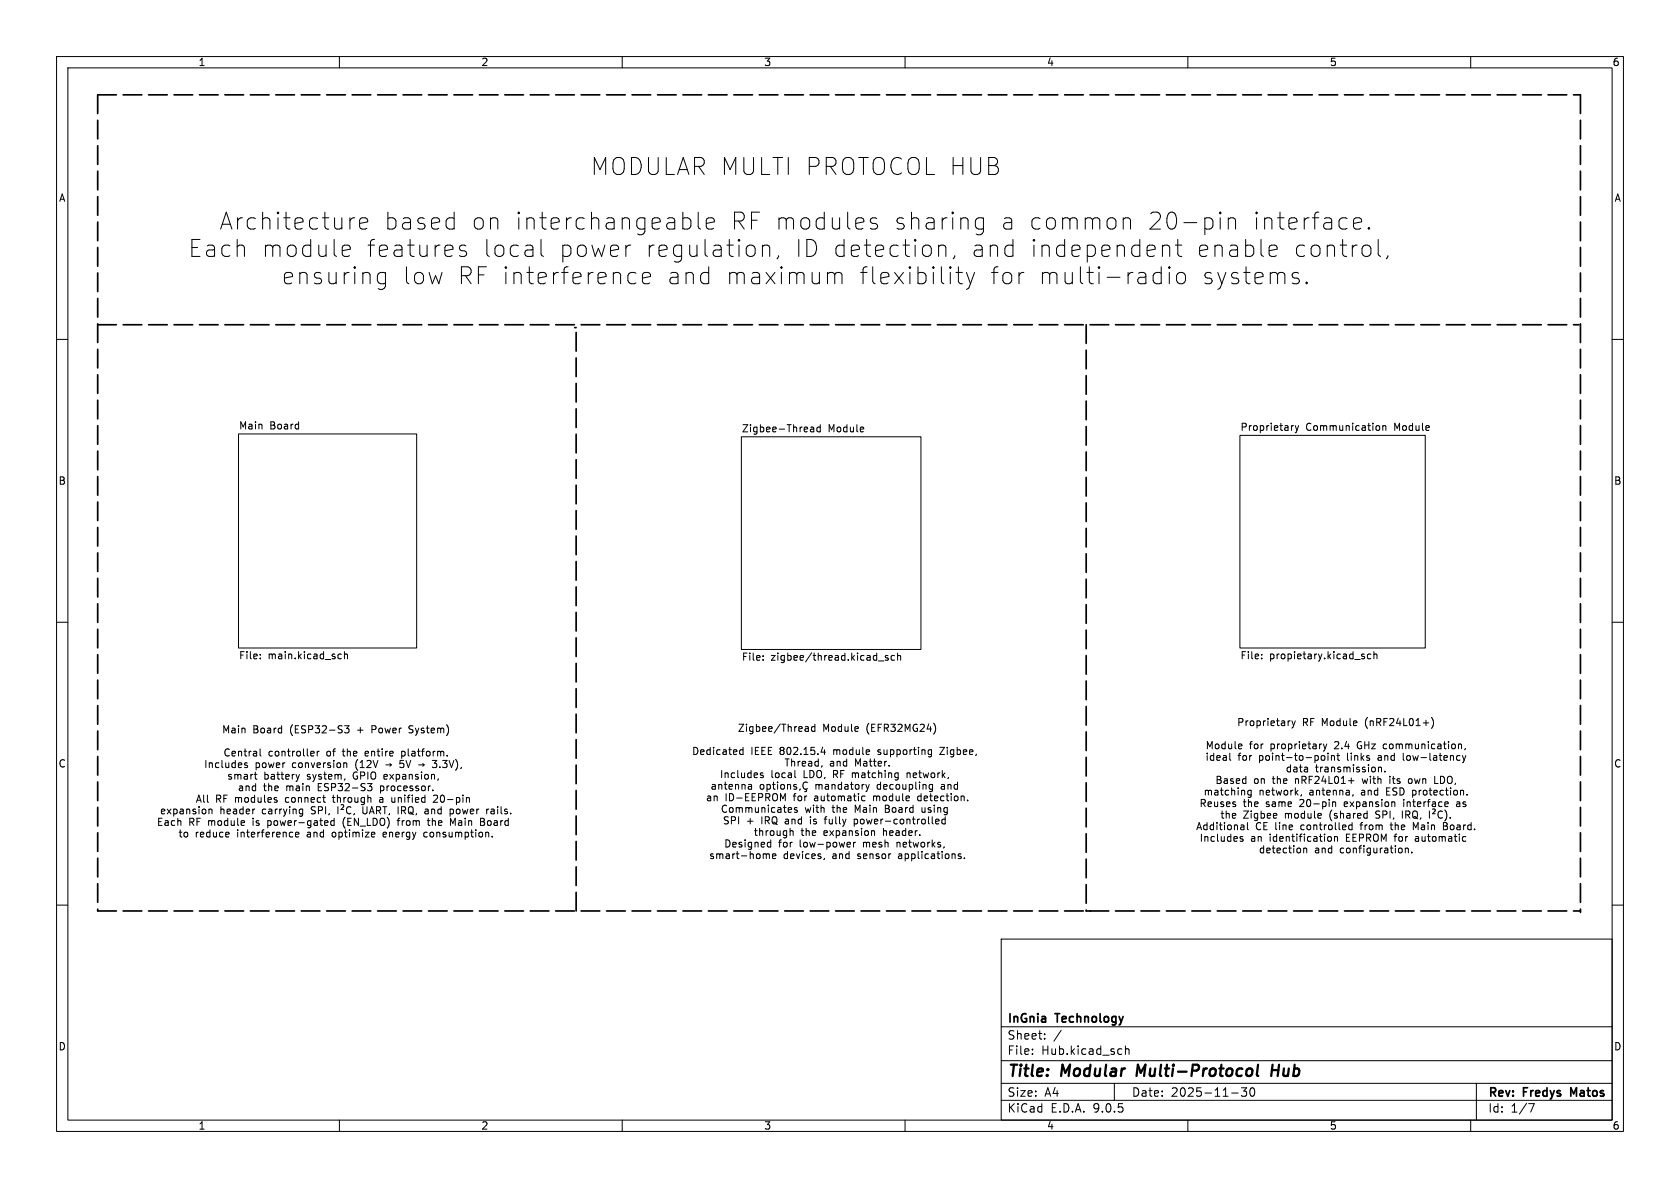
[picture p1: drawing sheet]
<svg xmlns="http://www.w3.org/2000/svg" width="297mm" height="210mm" viewBox="0 0 297 210" stroke-linecap="round" stroke-linejoin="round" font-family="sans-serif">
<g fill="none" stroke="#000" stroke-width=".18">
<path d="M10 10h277v190h-277zM12 12h273v186h-273zM60 10v2M110 10v2M160 10v2M210 10v2M260 10v2M62.7 38.5l-.6 .1M63.6 39.5l1.4-.3-.1-.6-.3-.1h-.6l-.3 .1-.1 .3v1.2l.1 .3 .3 .1h.6l.3-.1M121.6 38.5l.4 .3 .1 .3v.8l-.2 .5-.3 .1M123.4 37.5v2.6l.2 .3 .3 .1M124.9 39.5l1.4-.3-.2-.6-.2-.1h-.6l-.3 .1-.1 .3v1.2l.1 .3 .3 .1h.6l.2-.1"/>
<path d="M155 38.6l-.7-.1-.3 .1-.1 .3 .1 .5 1 .2 .1 .3-.1 .5-.3 .1h-.6l-.2-.1M173.9 38.6l-.3-.1h-.6l-.4 .3-.2 .3v.8l.3 .5 .3 .1h.6l.3-.1M173.9 38.5v2.4l-.3 .5M198.6 38.8a.75 .75 0 0 1 1.3 .1v1.6M198.6 38.5v2M215.7 37.5v.3M215.7 38.5v2M215.7 37.5l-.1 .1 .1 .2M215.7 37.5l.2 .1-.2 .2M217.1 38.8a.75 .75 0 0 1 1.3 .1v1.6M217.1 38.5v2M239.3 39.5l1.4-.3-.1-.6-.3-.1h-.6l-.3 .1-.1 .3v1.2l.1 .3 .3 .1h.6l.3-.1"/>
<path d="M60.9 43.3h.6l.3 .2 .1 .5-1.4 .3M61.8 45.2l-.3 .1h-.6M67 50l.3 .2h.6l.2-.2M67 48.3l.3-.1h.6l.2 .1M68.1 48.2v2.4a.81 .81 0 0 1-1.2 .4M82.4 43.5l-.8-.2-.2 .2-.2 .3 .2 .4 1 .3 .1 .3-.1 .4-.3 .1h-.6l-.3-.1M95.6 42.3v2.6l.2 .3 .3 .1M111.5 43.3l-.6 .2M111.6 48.2h.5l.3 .1M112.4 50l-.3 .2h-.5M113.6 49.2l1.4-.3-.1-.6-.3-.1h-.6l-.3 .1-.1 .3v1.1l.1 .3 .3 .2h.6l.3-.2M134.8 43.6a.75 .75 0 0 1 1.3 .2v1.5"/>
<path d="M134.8 43.3v2M137.6 45.2l-.2 .6M146.7 48.2h.4l.3 .1 .2 .3M147.6 48.6l.1-.3 .3-.1 .7 .1 .2 .3v1.6M147.6 48.6v1.6M165.9 43.6a.75 .75 0 0 1 1.3 .2v1.5M165.9 43.3v2M168.8 45.2l-.3 .6M169 48.2h1.1M169.4 47.2v2.5l.2 .3 .5 .2M170.9 48.2l.7 2M171.6 50.2l-.3 .7-.4 .3"/>
<path d="M172.3 48.2l-.7 2M178.2 43.3h.6l.3 .2M179.1 45.2l-.3 .1h-.6M179.1 42.3v3M181 48.2h-.3l-.4 .2M205.3 48.3l-.3-.1h-.6l-.4 .2-.1 .3v.9l.2 .4 .3 .2h.6l.3-.2M205.3 47.2v3M205.5 43.6a.75 .75 0 0 1 1.3 .2v1.5M205.5 43.3v2M206.7 47.2v.2M206.7 48.2v2M206.7 47.2l-.1 .1 .1 .1"/>
<path d="M206.7 47.2l.2 .1-.2 .1M207.8 43.3h1.1M208.1 48.4a.81 .81 0 0 1 .8-.3 .81 .81 0 0 1 .7 .6v.9a.81 .81 0 0 1-.8 .6 .81 .81 0 0 1-.8-.6v-.9zM208.2 42.3v2.6l.2 .3 .5 .1M224.4 44.3l1.4-.3-.2-.5-.2-.2h-.6l-.3 .2-.1 .3v1.1l.1 .3 .3 .1h.6l.2-.1M228.6 49l.7 .2 .3 .1 .1 .3-.1 .4-.3 .2h-.6M228.6 48.3l.3-.1 .7 .1M231 49.9v.3M231 49.9l.1 .1-.1 .2M231 49.9l-.1 .1 .1 .2M241.8 43.3l.4 .3 .2 .3v.9l-.2 .2-.4 .3M242 40.2l.1 .2-.1 .1"/>
<path d="M242 40.2l-.1 .2 .1 .1M242 40.2v.3M243.6 42.3v2.6l.2 .3 .3 .1M245.4 45.2l-.3 .6M10 60h2M42.2 76.7h31.5v37.9h-31.5zM131.1 77.2h31.7v37.6h-31.7zM143.3 75.6h.5l.1 .7M143.9 75.8l-.5 .1-.1 .1 .1 .3h.5M145 75.6l-.3-.1-.3 .2 .1 .6h.5M145 75.1v1.2M219.2 77h32.8v37.6h-32.8z"/>
<path d="M228.7 75.2l-.3 .1M229 75.2l.3 .9M229.3 76.1l-.3 .4M229.6 75.2l-.3 .9M243.5 75.2l.3 .1 .1 .2v.5l-.4 .1M244.5 75.4l.1-.2 .3 .1 .1 .8M244.5 75.2v.9M285 60h2M10 110h2M46 116.3v.2M46 115.7v.1M60 115.6l.3 .1"/>
<path d="M60.3 116.4l-.3 .1M60.9 115.7l.2-.1 .3 .1v.8M60.9 115.2v1.3M134.9 116.6v.1M134.9 115.9v.1M155.3 116.8h1M157 115.9h-.3l-.2 .1 .1 .2 .4 .2v.3h-.5M158.1 115.9h-.3l-.3 .2 .2 .6h.4M158.7 116l.2-.1h.3v.8M158.7 115.4v1.3M223.1 116.3v.2M223.1 115.7v.1"/>
<path d="M241.1 116l.2 .2-.2 .3M241.1 115.6l.1 .1M242.3 115.7l-.3-.1-.3 .3 .2 .5h.4M242.9 115.7l.2-.1 .3 .1v.8M242.9 115.2v1.3M285 110h2M43.7 134.9l-.3-.1-.2 .2 .1 .2 .4 .1v.3h-.5M45.1 136.5v1.1l.3 .1M46 132.4v1.1l.2 .1M52.9 136.9l-.3 .8M55.1 132.8l.4 .1v.2l-.6 .1M55.5 133.6h-.4"/>
<path d="M56.1 132.8v.8M56.4 132.8l-.3 .2M60.8 135l.1-.2 .4 .1v.8M60.9 128.3h.8l-.4 .5 .3 .1v.5l-.1 .2-.6-.2M61 137.7l-.1 .2M65.5 139l.3 .2v.3l-.3 .3h-.3M71 132.8v1.3M71 133.6h.1M71.1 132.8l-.1 .1M72.3 129.5l.2 .1M72.5 128.3l-.2 .2 .2 .4M74 135.2h1"/>
<path d="M76.5 139.7v.1M77.5 137.7l-.1 .2M79.1 133.5v.1M131.4 132.1v1.3M131.4 132.6l-.4-.1-.2 .3 .1 .5h.5M132.4 138.7h.3l.2 .2v.6M132.9 139.5h-.5M132.9 139h-.5M134.4 138.8l.2-.1 .4 .1v.5l-.1 .2h-.3l-.2-.1zM134.9 136.7l-.3-.1-.2 .2 .1 .2 .4 .1v.3h-.5M135.6 138.7h.4l.2 .2-.1 .6h-.5M135.6 138.7v1.2"/>
<path d="M136.6 138.7h.4M136.7 138.2v1.1l.3 .2M137.5 138.7v.8M138.1 138.8l.2-.1 .3 .1 .1 .5-.1 .2h-.3l-.2-.1zM139.2 138.8l.2-.1h.3l.1 .8M139.2 138.7v.8M140.5 136.2v1.1l.2 .2M140.8 138.7h-.3l-.2 .2 .1 .1 .4 .2v.3h-.5M141.5 139.5l-.2 .2M142 138.5a.57 .57 0 0 0 0 .8 .57 .57 0 0 0 .7 .1M142.4 128.5h.5v.8M142.4 129.2h.5"/>
<path d="M142.4 139.6l.2 .2-.2 .1M142.9 128.7l-.5 .2M144.1 128.5l-.4-.1-.2 .3 .1 .5h.5M144.1 128v1.3M145.3 135.4l-.1 .2M145.5 132.1l-.4 .9h.8M145.8 132.5v.9M153.1 138.7l.3 .8M153.4 139.5l-.2 .4M153.7 138.7l-.3 .8M157.2 135.3v.1M158.7 136.6l.1 .1"/>
<path d="M158.8 136.6l-.1 1.2M158.8 137.4l-.1 .1M160.4 136.6v.9M160.5 136.6l-.1 .1M164.3 132.5l.4 .1M164.4 138.7h.5M164.4 139.5h.5M164.7 133.3l-.4 .1M164.7 132.5v1.1l-.1 .1-.3 .1M164.9 138.7v1l-.3 .2h-.3M165.2 128.1l.2 .6-.2 .8M166.1 132.1h.9l-.9 1.3h.9"/>
<path d="M217.4 133.1v1.1l.2 .2M219.4 131.5l.2 .3-.6 .1M219.5 132.3l-.1 .1M221.2 139.7v1l-.3 .3-.3-.1M221.2 139.8l-.4-.1-.2 .2 .1 .6h.5M228.1 127.4l-.3 .1M228.4 127.4l.3 .9M228.7 128.3l-.3 .4M229 127.4l-.3 .9M233.6 133.8l.2-.2h.3l.1 .2-.1 .5-.3 .1-.2-.2M234 131.5l.3 .9M234.3 132.4l-.3 .4"/>
<path d="M234.6 131.5l-.3 .9M234.8 133.1v.2M234.8 133.6v.8M235.4 133.7l.2-.1h.3v.8M235.4 133.6v.8M236.3 133.6h.5M236.5 133.1v1.1l.3 .2M238.4 138h1M243.7 135.6v.9M243.7 135.7l.2-.1 .3 .1v.8M244.8 131.5l-.3 .3v.3l.3 .3M244.8 136.3v.2"/>
<path d="M245.7 137.2v.2M245.7 137.7v.8M248.1 133.1v1.1l.2 .2M249.4 137.7h-.3l-.1 .2v.5l.4 .1M251.6 127.8h1M253.1 126.8a1.46 1.46 0 0 1 0 2M253.6 137.2v1.3h.6M258 131.5l.4 .2v.7M258.5 133.6l.3 .8M258.8 134.4l-.3 .4M259 132.3l-.1 .2M259.1 133.6l-.3 .8"/>
<path d="M36.9 143v.9M36.9 143.1l.2-.1 .3 .1 .1 .8M40.4 147.2l.1 .2-.6 .1M44.9 143h.1M48.8 141.4l.2 .2-.2 .2M48.8 141h.1M52.3 147.2v.7h.5M52.8 147.2v.2l-.6 .1M53.1 143l.4 .1M53.5 143.8l-.4 .1M53.5 143v1.1l-.1 .1-.3 .1M57 141h.5"/>
<path d="M57.4 141.8h.1M59.1 145.1h-.4l-.2 .2 .1 .6h.5M59.1 144.6v1.3M59.7 142.6v1.3M60.8 144.8l-.2 .5 .2 .7M61.3 142.9a.57 .57 0 0 0 0 .7 .57 .57 0 0 0 .7 .2M62.6 143.8l-.1 .3M64.2 142.6v1l.2 .3M67.3 141h-.2M67.3 141.3l-.2 .2 .2 .3M67.8 147.2l-.1 .6 .2 .2M68.3 147.4l-.6 .1"/>
<path d="M69.3 141.6l.3 .2M70.2 145.1h.5M70.4 144.8v1.1M75.3 143l.3 .1M75.4 147.1l-.4 .1-.1 .2 .1 .4 .4 .2M75.5 145.1h.5M75.7 144.6v1.1l.3 .2M75.7 143.8l-.4 .1M75.7 143.3l-.4 .1M77.2 140.6h-.4l-.2 .1M77.3 141.1l-.7 .7h.8M79.6 144.6l.5 1 .4-1"/>
<path d="M80.1 143.1l.1 .2-.1 .5-.2 .1-.3-.1M85 145.3h.4M85.4 145.3l.3 .2-.1 .3-.6 .1M85.6 145.1l-.2 .2M86.4 143l-.2 .1M87 147.8v.2M87.2 143l-.4 .1M87.3 143.4h-.3l-.2 .2v.2l.5 .1M135.4 151l.1 .1M135.5 151.1v.7M135.5 151v.1M135.8 150.9l.2 .2v.7"/>
<path d="M136.3 148.5v1.2M136.3 149.7h-.4M136.6 151.4l.6-.2-.1-.2-.4-.1-.1 .2v.6h.5M138.4 141.2l.4-.9v1.3M139.5 142.8h.4v.3l-.6 .1M139.7 147l.2-.2 .3 .1v.8M139.7 146.4v1.3M139.9 143.5l-.4 .1M140.9 142.8h-.3l-.2 .1 .1 .2 .4 .1v.3h-.5M145.7 144.8h.5M145.8 151.7l-.2 .3M145.9 144.4v1.2"/>
<path d="M150.3 149.7h-.4M150.3 149v.2l-.6 .1M150.9 148.9v.8M151 144.8v1.3M151 145.6h.4M151 149l-.1 .1M151.4 144.8l-.4 .1M152.4 141.5h.5M154.6 146.9v.8M162.4 140.8l-.2 .2 .2 .5M163 142.8v.6l.2 .2M165.4 145.5l.2 .1h.4"/>
<path d="M165.5 144.9l-.1 .1M166 144.9v.2l-.6 .1M166.6 144.9l-.1 .1 .1 .5 .1 .1h.4M167.1 144.4v1.2M169.6 151.4h.3v.2l-.1 .2h-.3M169.6 150.9l.3 .1M170.5 151.7v.1M171.1 141.4v.2M219.7 147.9h-.3l-.2 .2 .1 .1 .4 .2v.3h-.5M219.9 145.9v.8M219.9 146.6l-.4 .1M219.9 146.1l-.4 .1"/>
<path d="M220.5 145.4v1.1l.2 .2M230.1 140.5l-.1 .2M230.5 149.9v.9M230.5 150l.2-.1 .3 .1v.8M234.8 147.9h.3l.3 .2-.1 .5-.2 .1h-.3M235.6 141.7v.9M235.6 141.9l.2-.2 .3 .1v.8M235.9 147.9v.8M235.9 148l.2-.1h.3l.1 .8M238.5 145.9l-.1 .2 .1 .5 .2 .1 .3-.1M239 145.4v1.3M239.2 140.5l-.1 .2"/>
<path d="M245.7 145.8h.5M245.9 145.4l.1 1.2M247.9 143.4v1.2M248.2 141.7v.9M248.4 150l.2-.1 .3 .1 .1 .8M248.4 149.9v.9M249.6 150.6v.2M250.3 146.3l-.4-.9v1.3M250.4 147.9h-.1M250.4 148.2l-.2 .2 .2 .3M252.7 143.4v1.2M253.7 143.4l-.5 .4h.5"/>
<path d="M254.5 143.4a.61 .61 0 0 0-.3 .8 .61 .61 0 0 0 .8 .3M255.2 146h.4M255.6 146l.2 .1M255.6 143.4a1.47 1.47 0 0 1-.2 1.7M255.7 145.5l-.5-.1v1.3l.6-.1M255.7 146h-.1M256.4 144.5v.1M258 142.1h-.3l-.2 .2v.2l.5 .1M259 147.9h.1M259.1 148.7h-.1M259.4 140.4v.1M10 160h2"/>
<path d="M177 166h108v32h-108zM285 160h2M60 198v2M110 198v2M160 198v2M177 194.5h108M177 191.5h108M177 187.5h108M177 181.5h108M182.5 186.3v.1M182.5 185.5v.1M184.7 183.6v.1"/>
<path d="M184.7 182.8v.1M187.6 182.1l-1.3 2M197 191.5v3M199 184.9v1.5M199 185.5l.2-.1 .3 .1 .1 .9M210 198v2M217.7 193.2h1.2M219.5 192.3h.9l-.5 .6 .4 .1v.7l-.2 .1h-.4l-.2-.1M221.1 192.4l.2-.1a.81 .81 0 0 1 .6 .6 .81 .81 0 0 1-.3 .8l-.1 .1a.81 .81 0 0 1-.4-1.4zM260 198v2M261 191.5v6.5M271.2 195.1l-.6 1.5"/>
</g>
<path d="M278.2 193.4l-.5-1.1v1.5" fill="none" stroke="#000" stroke-width=".3"/>
<path d="M201.2 188.2l-.3 2M222.4 188.2l-.2 1.7 .2 .3M224.9 189.2h1.1M225 188.2l-.3 2" fill="none" stroke="#000" stroke-width=".4"/>
<path d="M17.3 16.8v144.2M17.3 16.8h262.1M279.4 16.8v144.5M17.3 57.4h261.8M101.6 57.9h.3M192 57.4v103.6M17.3 161h262.1M101.9 161v-103.1M192 161h.8" fill="none" stroke="#000" stroke-width=".3" stroke-dasharray="3.3 1.2"/>
<g font-size="4.2">
<text x="104.4" y="31.2">MODULAR MULTI PROTOCOL HUB</text>
<text x="38.8" y="40.8">Architecture</text>
<text x="67.8" y="40.8">based</text>
<text x="83.1" y="40.8">on</text>
<text x="90.6" y="40.8">interchangeable</text>
<text x="128.6" y="40.8">RF modules</text>
<text x="157.2" y="40.8">sharing</text>
<text x="175.9" y="40.8">a common</text>
<text x="201.6" y="40.8">20-pin</text>
<text x="220.1" y="40.8">interface.</text>
<text x="33.3" y="45.7">Each</text>
<text x="46.1" y="45.7">module</text>
<text x="64.6" y="45.7">features</text>
<text x="85" y="45.7">local</text>
<text x="98.3" y="45.7">power</text>
<text x="113.4" y="45.7">regulation,</text>
<text x="139.7" y="45.7">ID detection,</text>
<text x="170.6" y="45.7">and</text>
<text x="180.9" y="45.7">independent</text>
<text x="210.1" y="45.7">enable</text>
<text x="227.1" y="45.7">control,</text>
<text x="49.8" y="50.5">ensuring</text>
<text x="71.1" y="50.5">low</text>
<text x="80.6" y="50.5">RF interference</text>
<text x="117.4" y="50.5">and</text>
<text x="127.6" y="50.5">maximum</text>
<text x="151.1" y="50.5">flexibility</text>
<text x="174.1" y="50.5">for</text>
<text x="182.5" y="50.5">multi-radio</text>
<text x="211.2" y="50.5">systems.</text>
</g>
<g font-size="2.8">
<text x="178" y="190.9">Title:</text>
<text x="187.7" y="190.9">Modular</text>
<text x="201.8" y="190.9">Multi-Protocol</text>
<text x="226.4" y="190.9">Hub</text>
</g>
<g font-size="2.1">
<text x="178" y="184">Sheet:</text>
<text x="178" y="181.2">InGnia</text>
<text x="186.7" y="181.2">Technology</text>
<text x="178" y="186.7">File:</text>
<text x="184.1" y="186.7">Hub.kicad_sch</text>
<text x="178" y="196.9">KiCad</text>
<text x="178" y="194.1">Size:</text>
<text x="184.7" y="194.1">A4</text>
<text x="185.7" y="196.9">E.D.A.</text>
<text x="193.3" y="196.9">9.0.5</text>
<text x="200" y="194.1">Date:</text>
<text x="207" y="194.1">2025-11-30</text>
<text x="263" y="194.3">Rev:</text>
<text x="263" y="196.9">Id:</text>
<text x="267.1" y="196.9">1/7</text>
<text x="269.4" y="194.3">Fredys</text>
<text x="278.3" y="194.3">Matos</text>
</g>
<g font-size="1.8">
<text x="35" y="11.9">1</text>
<text x="85" y="11.9">2</text>
<text x="135" y="11.9">3</text>
<text x="185" y="11.9">4</text>
<text x="235" y="11.9">5</text>
<text x="285" y="11.9">6</text>
<text x="10.3" y="35.9">A</text>
<text x="285.3" y="35.9">A</text>
<text x="42.2" y="76">Main</text>
<text x="47.7" y="76">Board</text>
<text x="131.1" y="76.5">Zigbee-Thread</text>
<text x="146.4" y="76.5">Module</text>
<text x="219.2" y="76.3">Proprietary</text>
<text x="230.8" y="76.3">Communication</text>
<text x="246.6" y="76.3">Module</text>
<text x="10.3" y="85.9">B</text>
<text x="285.3" y="85.9">B</text>
<text x="42.2" y="116.9">File:</text>
<text x="47.4" y="116.9">main.kicad_sch</text>
<text x="131.1" y="117.1">File:</text>
<text x="136.3" y="117.1">zigbee/thread.kicad_sch</text>
<text x="219.2" y="116.9">File:</text>
<text x="224.4" y="116.9">propietary.kicad_sch</text>
<text x="39.2" y="129.8">Main</text>
<text x="44.7" y="129.8">Board</text>
<text x="51.4" y="129.8">(ESP32-S3</text>
<text x="63.4" y="129.8">+</text>
<text x="66.2" y="129.8">Power</text>
<text x="73" y="129.8">System)</text>
<text x="130.4" y="129.6">Zigbee/Thread</text>
<text x="145.4" y="129.6">Module</text>
<text x="153.3" y="129.6">(EFR32MG24)</text>
<text x="218.6" y="128.6">Proprietary</text>
<text x="230.2" y="128.6">RF Module</text>
<text x="241.6" y="128.6">(nRF24L01+)</text>
<text x="10.3" y="135.9">C</text>
<text x="36" y="136">Includes</text>
<text x="39.4" y="133.9">Central</text>
<text x="45.1" y="136">power</text>
<text x="47.4" y="133.9">controller</text>
<text x="51.8" y="136">conversion</text>
<text x="57.8" y="133.9">of</text>
<text x="60.9" y="133.9">the</text>
<text x="63.1" y="136">(12V</text>
<text x="65" y="133.9">entire</text>
<text x="68.6" y="136">þÿ!’5V</text>
<text x="71.6" y="133.9">platform.</text>
<text x="74.8" y="136">þÿ!’3.3V),</text>
<text x="122.2" y="133.7">Dedicated</text>
<text x="127.2" y="137.8">Includes</text>
<text x="132.7" y="133.7">IEEE 802.15.4</text>
<text x="136.3" y="137.8">local</text>
<text x="138.6" y="135.7">Thread,</text>
<text x="142.2" y="137.8">LDO,</text>
<text x="146.6" y="135.7">and</text>
<text x="147.6" y="137.8">RF matching</text>
<text x="147.6" y="133.7">module</text>
<text x="151.3" y="135.7">Matter.</text>
<text x="155.7" y="133.7">supporting</text>
<text x="161" y="137.8">network,</text>
<text x="166.9" y="133.7">Zigbee,</text>
<text x="213" y="134.7">ideal</text>
<text x="213" y="132.6">Module</text>
<text x="218.8" y="134.7">for</text>
<text x="220.9" y="132.6">for</text>
<text x="222.7" y="134.7">point-to-point</text>
<text x="224.7" y="132.6">proprietary</text>
<text x="227.2" y="136.7">data</text>
<text x="232.5" y="136.7">transmission.</text>
<text x="236.2" y="132.6">2.4</text>
<text x="238.4" y="134.7">links</text>
<text x="240.4" y="132.6">GHz</text>
<text x="244.1" y="134.7">and</text>
<text x="245.2" y="132.6">communication,</text>
<text x="248.7" y="134.7">low-latency</text>
<text x="285.3" y="135.9">C</text>
<text x="34.5" y="142.1">All</text>
<text x="38.1" y="142.1">RF modules</text>
<text x="40.1" y="138">smart</text>
<text x="41.9" y="140.1">and</text>
<text x="46.6" y="140.1">the</text>
<text x="46.6" y="138">battery</text>
<text x="50.7" y="140.1">main</text>
<text x="50.7" y="142.1">connect</text>
<text x="54.4" y="138">system,</text>
<text x="56.5" y="140.1">ESP32-S3</text>
<text x="59.3" y="142.1">through</text>
<text x="62.7" y="138">GPIO expansion,</text>
<text x="67.7" y="140.1">processor.</text>
<text x="67.8" y="142.1">a</text>
<text x="70.1" y="142.1">unified</text>
<text x="77.7" y="142.1">20-pin</text>
<text x="124.7" y="141.8">an</text>
<text x="125.5" y="139.8">antenna</text>
<text x="127.3" y="143.9">Communicates</text>
<text x="128.2" y="141.8">ID-EEPROM</text>
<text x="140.4" y="141.8">for</text>
<text x="142.3" y="143.9">with</text>
<text x="144.2" y="141.8">automatic</text>
<text x="144.2" y="139.8">mandatory</text>
<text x="147.3" y="143.9">the</text>
<text x="151.4" y="143.9">Main</text>
<text x="154.8" y="141.8">module</text>
<text x="155.3" y="139.8">decoupling</text>
<text x="156.9" y="143.9">Board</text>
<text x="162.9" y="141.8">detection.</text>
<text x="163.6" y="143.9">using</text>
<text x="166.8" y="139.8">and</text>
<text x="212" y="142.9">Reuses</text>
<text x="212.7" y="140.8">matching</text>
<text x="214.8" y="138.8">Based</text>
<text x="219.8" y="142.9">the</text>
<text x="221.6" y="138.8">on</text>
<text x="222.6" y="140.8">network,</text>
<text x="223.9" y="142.9">same</text>
<text x="225.1" y="138.8">the</text>
<text x="229.2" y="138.8">nRF24L01+</text>
<text x="230" y="142.9">20-pin</text>
<text x="231.6" y="140.8">antenna,</text>
<text x="238.1" y="142.9">expansion</text>
<text x="240.9" y="140.8">and</text>
<text x="241.3" y="138.8">with</text>
<text x="245.5" y="140.8">ESD protection.</text>
<text x="246.3" y="138.8">its</text>
<text x="248.8" y="142.9">interface</text>
<text x="249.9" y="138.8">own</text>
<text x="254.7" y="138.8">LDO,</text>
<text x="258.4" y="142.9">as</text>
<text x="27.6" y="146.2">Each</text>
<text x="28.2" y="144.2">expansion</text>
<text x="31.5" y="148.2">to</text>
<text x="33.4" y="146.2">RF module</text>
<text x="34.5" y="148.2">reduce</text>
<text x="38.9" y="144.2">header</text>
<text x="42" y="148.2">interference</text>
<text x="44.9" y="146.2">is</text>
<text x="46.4" y="144.2">carrying</text>
<text x="47.7" y="146.2">power-gated</text>
<text x="54.6" y="148.2">and</text>
<text x="55.3" y="144.2">SPI,</text>
<text x="59.2" y="148.2">optimize</text>
<text x="61.3" y="146.2">(EN_LDO)</text>
<text x="64.8" y="144.2">UART, IRQ,</text>
<text x="68.4" y="148.2">energy</text>
<text x="71.2" y="146.2">from</text>
<text x="75.8" y="148.2">consumption.</text>
<text x="76.2" y="144.2">and</text>
<text x="76.7" y="146.2">the</text>
<text x="80.8" y="144.2">power</text>
<text x="80.9" y="146.2">Main</text>
<text x="86.4" y="146.2">Board</text>
<text x="87.5" y="144.2">rails.</text>
<text x="127.7" y="145.9">SPI</text>
<text x="131.9" y="145.9">+</text>
<text x="133.2" y="148">through</text>
<text x="134.7" y="145.9">IRQ and</text>
<text x="141.6" y="148">the</text>
<text x="143.7" y="145.9">is</text>
<text x="145.7" y="148">expansion</text>
<text x="146.5" y="145.9">fully</text>
<text x="151.8" y="145.9">power-controlled</text>
<text x="156.4" y="148">header.</text>
<text x="211.4" y="147">Additional</text>
<text x="212" y="149">Includes</text>
<text x="215.6" y="144.9">the</text>
<text x="219.8" y="144.9">Zigbee</text>
<text x="221.1" y="149">an</text>
<text x="222" y="147">CE line</text>
<text x="224.6" y="149">identification</text>
<text x="227.2" y="144.9">module</text>
<text x="230.2" y="147">controlled</text>
<text x="235.3" y="144.9">(shared</text>
<text x="238.2" y="149">EEPROM for</text>
<text x="241" y="147">from</text>
<text x="243.7" y="144.9">SPI,</text>
<text x="246.5" y="147">the</text>
<text x="248.5" y="144.9">IRQ,</text>
<text x="250.7" y="147">Main</text>
<text x="250.9" y="149">automatic</text>
<text x="256.2" y="147">Board.</text>
<text x="125.3" y="152.1">smart-home</text>
<text x="127.9" y="150">Designed</text>
<text x="137.6" y="150">for</text>
<text x="138.5" y="152.1">devices,</text>
<text x="141.5" y="150">low-power</text>
<text x="147.3" y="152.1">and</text>
<text x="151.9" y="152.1">sensor</text>
<text x="152.9" y="150">mesh</text>
<text x="159" y="150">networks,</text>
<text x="159.3" y="152.1">applications.</text>
<text x="222.5" y="151.1">detection</text>
<text x="232.4" y="151.1">and</text>
<text x="237" y="151.1">configuration.</text>
<text x="10.3" y="185.9">D</text>
<text x="285.3" y="185.9">D</text>
<text x="35" y="199.9">1</text>
<text x="85" y="199.9">2</text>
<text x="135" y="199.9">3</text>
<text x="185" y="199.9">4</text>
<text x="235" y="199.9">5</text>
<text x="285" y="199.9">6</text>
</g>
</svg>
